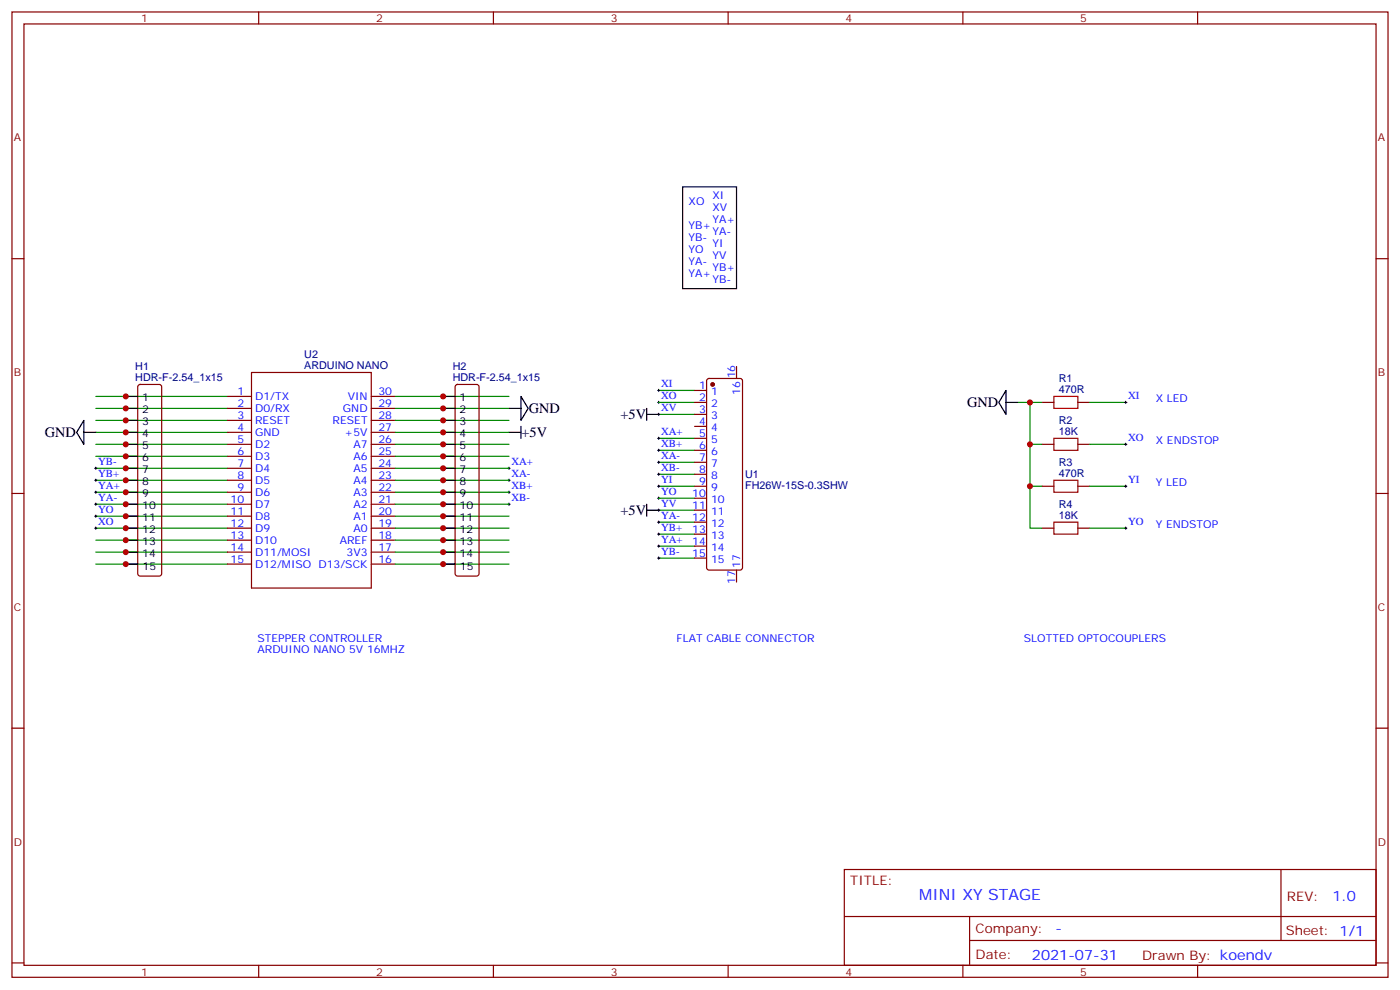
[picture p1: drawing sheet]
<svg xmlns="http://www.w3.org/2000/svg" width="412mm" height="292mm" viewBox="0 0 412 292" stroke-linecap="round" stroke-linejoin="round" font-family="sans-serif">
<g fill="none" stroke="#870000" stroke-width=".35">
<path d="M3.5 3.5h405.4v284.4h-405.4zM7.1 7.1h398.2v277.2h-398.2zM76.2 3.5v3.6M145.3 3.5v3.6M214.5 3.5v3.6M283.6 3.5v3.6M352.8 3.5v3.6M3.5 76.2h3.6M405.3 76.2h3.6M40.8 113.4l.5-.2h5.6l.5 .2 .2 .5v55.1l-.2 .5-.5 .2h-5.6l-.5-.2-.2-.5v-55.1zM67 116.8h7.1M74.1 109.7h35.3v63.5h-35.3z"/>
<path d="M109.4 116.8h7M134.3 113.4l.5-.2h5.6l.5 .2 .2 .5v55.1l-.2 .5-.5 .2h-5.6l-.5-.2-.2-.5v-55.1zM204.6 118.5h3.5M204.6 115h3.5M208.4 111.7l.4-.2h9.2l.5 .2 .2 .5v55l-.2 .5-.5 .2h-9.2l-.5-.2-.2-.5v-55zM217 107.9v3.6M306.9 118.5h3.5M317.5 118.5h3.5M67 130.9h7.1M67 137.9h7.1M67 134.4h7.1M67 127.4h7.1"/>
<path d="M67 123.8h7.1M67 120.3h7.1M109.4 130.9h7M109.4 137.9h7M109.4 134.4h7M109.4 127.4h7M109.4 123.8h7M109.4 120.3h7M204.6 122.1h3.5M204.6 125.6h3.5M204.6 129.1h3.5M204.6 132.6h3.5"/>
<path d="M204.6 136.2h3.5M204.6 139.7h3.5M306.9 130.9h3.5M317.5 130.9h3.5M3.5 145.3h3.6M67 155.6h7.1M67 159.1h7.1M67 152h7.1M67 148.5h7.1M67 145h7.1M67 141.5h7.1M109.4 155.6h7"/>
<path d="M109.4 159.1h7M109.4 152h7M109.4 148.5h7M109.4 145h7M109.4 141.5h7M204.6 143.2h3.5M204.6 146.8h3.5M204.6 150.3h3.5M204.6 153.8h3.5M204.6 157.3h3.5M306.9 143.2h3.5M306.9 155.6h3.5"/>
<path d="M317.5 143.2h3.5M317.5 155.6h3.5M405.3 145.3h3.6M67 162.6h7.1M67 166.2h7.1M109.4 162.6h7M109.4 166.2h7M204.6 160.9h3.5M204.6 164.4h3.5M217 167.9v3.5M3.5 214.5h3.6M405.3 214.5h3.6"/>
<path d="M248.7 256.1h156.6v28.2h-156.6zM377.3 256.1v20.9M248.7 270h156.5M285.6 277h119.6M285.6 270v14.1M3.5 283.6h3.6M76.2 284.3v3.6M145.3 284.3v3.6M214.5 284.3v3.6M283.6 284.3v3.6M352.8 284.3v3.6M405.3 283.6h3.6"/>
</g>
<g fill="none" stroke="#008700" stroke-width=".35">
<path d="M28.2 116.8h38.8M116.4 116.8h33.5M194 118.5h10.6M194 115h10.6M299.9 118.5h7M303.4 118.5v12.4h3.5M321 118.5h10.6M28.2 130.9h38.8M28.2 120.3h38.8M28.2 123.8h38.8M28.2 127.4h38.8M28.2 137.9h38.8"/>
<path d="M28.2 134.4h38.8M116.4 130.9h33.5M116.4 120.3h33.5M116.4 123.8h33.5M116.4 127.4h33.5M116.4 137.9h33.5M116.4 134.4h33.5M194 122.1h10.6M194 129.1h10.6M194 132.6h10.6M194 139.7h10.6M194 136.2h10.6"/>
<path d="M303.4 130.9v12.3h3.5M321 130.9h10.6M28.2 155.6h38.8M28.2 141.5h38.8M28.2 152h38.8M28.2 148.5h38.8M28.2 145h38.8M28.2 159.1h38.8M116.4 155.6h33.5M116.4 141.5h33.5M116.4 152h33.5M116.4 148.5h33.5"/>
<path d="M116.4 145h33.5M116.4 159.1h33.5M194 153.8h10.6M194 150.3h10.6M194 157.3h10.6M194 146.8h10.6M194 143.2h10.6M303.4 143.2v12.4h3.5M321 143.2h10.6M321 155.6h10.6M28.2 166.2h38.8M28.2 162.6h38.8"/>
<path d="M116.4 166.2h33.5M116.4 162.6h33.5M194 164.4h10.6M194 160.9h10.6"/>
</g>
<g fill="none" stroke="#000" stroke-width=".29">
<path d="M193.7 118.5h.7M193.7 115h.7M194 114.7v.7M194 118.2v.7M331.3 118.5h.7M331.6 118.2v.7M27.9 137.9h.7M28.2 137.6v.7M149.6 137.9h.7M149.9 137.6v.7M193.7 122.1h.7M193.7 129.1h.7"/>
<path d="M193.7 132.6h.7M193.7 136.2h.7M193.7 139.7h.7M194 121.7v.7M194 128.8v.7M194 132.3v.7M194 135.8v.7M194 139.3v.8M331.3 130.9h.7M331.6 130.5v.7M27.9 155.6h.7M27.9 141.5h.7"/>
<path d="M27.9 145h.7M27.9 148.5h.7M27.9 152h.7M28.2 141.1v.7M28.2 144.6v.7M28.2 148.2v.7M28.2 151.7v.7M28.2 155.2v.7M149.6 141.5h.7M149.6 145h.7M149.6 148.5h.7M149.9 141.1v.7"/>
<path d="M149.9 144.6v.7M149.9 148.2v.7M193.7 146.8h.7M193.7 150.3h.7M193.7 153.8h.7M193.7 157.3h.7M193.7 143.2h.7M194 142.9v.7M194 146.4v.7M194 149.9v.7M194 153.5v.7M194 157v.7"/>
<path d="M331.3 143.2h.7M331.3 155.6h.7M331.6 142.9v.7M331.6 155.2v.7M193.7 160.9h.7M193.7 164.4h.7M194 160.5v.7M194 164v.7"/>
</g>
<path d="M310.4 116.8h7.1v3.5h-7.1zM310.4 129.1h7.1v3.5h-7.1zM310.4 141.5h7.1v3.5h-7.1zM310.4 153.8h7.1v3.5h-7.1z" fill="none" stroke="#a10000" stroke-width=".35"/>
<g fill="none" stroke="#000" stroke-width=".35">
<path d="M201.1 55h15.9v30h-15.9zM37 116.8h3.6M130.5 116.8h3.6M153.5 116.8l2.1 3.5-2.1 3.5zM296.3 115v7.1l-2.1-3.6zM296.3 118.5h3.6M24.7 123.8v7.1l-2.1-3.5zM24.7 127.4h3.5M37 127.4h3.6M37 120.3h3.6M37 123.8h3.6M37 130.9h3.6"/>
<path d="M37 134.4h3.6M37 137.9h3.6M130.5 127.4h3.6M130.5 120.3h3.6M130.5 123.8h3.6M130.5 130.9h3.6M130.5 134.4h3.6M130.5 137.9h3.6M149.9 127.4h3.6M149.9 120.3h3.6M153.5 125.6v3.5M190.5 122.1h3.5"/>
<path d="M190.5 120.3v3.5M37 141.5h3.6M37 145h3.6M37 148.5h3.6M37 152h3.6M37 155.6h3.6M37 159.1h3.6M130.5 141.5h3.6M130.5 145h3.6M130.5 148.5h3.6M130.5 152h3.6M130.5 155.6h3.6"/>
<path d="M130.5 159.1h3.6M190.5 148.5v3.5M190.5 150.3h3.5M37 162.6h3.6M37 166.2h3.6M130.5 162.6h3.6M130.5 166.2h3.6"/>
</g>
<circle cx="209.9" cy="113.2" r=".53" fill="#870000" stroke="#870000" stroke-width=".35"/>
<g fill="#c00">
<circle cx="303.4" cy="118.5" r=".88"/>
<circle cx="303.4" cy="130.9" r=".88"/>
<circle cx="303.4" cy="143.2" r=".88"/>
<circle cx="37" cy="116.8" r=".88"/>
<circle cx="37" cy="120.3" r=".88"/>
<circle cx="37" cy="123.8" r=".88"/>
<circle cx="37" cy="127.4" r=".88"/>
<circle cx="37" cy="130.9" r=".88"/>
<circle cx="37" cy="134.4" r=".88"/>
<circle cx="37" cy="137.9" r=".88"/>
<circle cx="37" cy="141.5" r=".88"/>
<circle cx="37" cy="145" r=".88"/>
<circle cx="37" cy="148.5" r=".88"/>
<circle cx="37" cy="152" r=".88"/>
<circle cx="37" cy="155.6" r=".88"/>
<circle cx="37" cy="159.1" r=".88"/>
<circle cx="37" cy="162.6" r=".88"/>
<circle cx="37" cy="166.2" r=".88"/>
<circle cx="130.5" cy="116.8" r=".88"/>
<circle cx="130.5" cy="120.3" r=".88"/>
<circle cx="130.5" cy="123.8" r=".88"/>
<circle cx="130.5" cy="127.4" r=".88"/>
<circle cx="130.5" cy="130.9" r=".88"/>
<circle cx="130.5" cy="134.4" r=".88"/>
<circle cx="130.5" cy="137.9" r=".88"/>
<circle cx="130.5" cy="141.5" r=".88"/>
<circle cx="130.5" cy="145" r=".88"/>
<circle cx="130.5" cy="148.5" r=".88"/>
<circle cx="130.5" cy="152" r=".88"/>
<circle cx="130.5" cy="155.6" r=".88"/>
<circle cx="130.5" cy="159.1" r=".88"/>
<circle cx="130.5" cy="162.6" r=".88"/>
<circle cx="130.5" cy="166.2" r=".88"/>
</g>
<text font-size="4.6" fill="#00f" x="270.8" y="265.1">MINI XY STAGE</text>
<g font-size="4.2">
<text x="284.9" y="119.8">GND</text>
<text x="155.8" y="121.6">GND</text>
<text x="182.8" y="123.5">+5V</text>
<text x="13.2" y="128.6">GND</text>
<text x="153.6" y="128.6">+5V</text>
<text x="182.8" y="151.7">+5V</text>
</g>
<g font-size="4.2" fill="#00f">
<text x="392.5" y="265.4">1.0</text>
<text x="310.9" y="274.9">-</text>
<text x="304" y="282.7">2021-07-31</text>
</g>
<g font-size="3.9" fill="#800">
<text x="250.5" y="260.7">TITLE:</text>
<text x="379.1" y="265.4">REV:</text>
<text x="287.4" y="274.9">Company:</text>
<text x="378.7" y="275.5">Sheet: 1/1</text>
<text x="287.4" y="282.6">Date:</text>
<text x="336.4" y="282.7">Drawn By: koendv</text>
</g>
<g font-size="3.2" fill="#800">
<text x="41.6" y="6.5">1</text>
<text x="110.8" y="6.5">2</text>
<text x="179.9" y="6.5">3</text>
<text x="249.1" y="6.5">4</text>
<text x="318.2" y="6.5">5</text>
<text x="4.1" y="41.6">A</text>
<text x="405.9" y="41.6">A</text>
<text x="4.1" y="110.8">B</text>
<text x="405.9" y="110.8">B</text>
<text x="4.1" y="179.9">C</text>
<text x="405.9" y="179.9">C</text>
<text x="4.1" y="249.1">D</text>
<text x="405.9" y="249.1">D</text>
<text x="41.6" y="287.3">1</text>
<text x="110.8" y="287.3">2</text>
<text x="179.9" y="287.3">3</text>
<text x="249.1" y="287.3">4</text>
<text x="318.2" y="287.3">5</text>
</g>
<g font-size="3.2" fill="#00f">
<text x="209.9" y="58.6">XI</text>
<text x="202.8" y="60.3">XO</text>
<text x="209.9" y="65.6">YA+</text>
<text x="209.9" y="62.1">XV</text>
<text x="202.8" y="70.9">YB-</text>
<text x="202.8" y="67.4">YB+</text>
<text x="209.9" y="69.1">YA-</text>
<text x="202.8" y="78">YA-</text>
<text x="202.8" y="74.4">YO</text>
<text x="209.9" y="76.2">YV</text>
<text x="209.9" y="72.7">YI</text>
<text x="202.8" y="81.5">YA+</text>
<text x="209.9" y="83.3">YB-</text>
<text x="209.9" y="79.7">YB+</text>
<text x="216.6" y="111.5" transform="rotate(-90 216.6 111.5)">16</text>
<text x="69.9" y="119.9">2</text>
<text x="69.9" y="116.4">1</text>
<text x="75.1" y="117.8">D1/TX</text>
<text x="102.4" y="117.8">VIN</text>
<text x="111.5" y="116.4">30</text>
<text x="111.5" y="119.9">29</text>
<text x="194.7" y="117.7">XO</text>
<text x="194.7" y="114.1">XI</text>
<text x="205.9" y="114.7">1</text>
<text x="205.9" y="118.2">2</text>
<text x="209.4" y="116.4">1</text>
<text x="209.4" y="119.9">2</text>
<text x="218" y="116.2" transform="rotate(-90 218 116.2)">16</text>
<text x="332.3" y="117.7">XI</text>
<text x="340.4" y="118.5">X LED</text>
<text x="69.9" y="123.5">3</text>
<text x="75.1" y="124.9">RESET</text>
<text x="75.1" y="121.4">D0/RX</text>
<text x="98" y="124.9">RESET</text>
<text x="101" y="121.4">GND</text>
<text x="111.5" y="123.5">28</text>
<text x="194.7" y="121.2">XV</text>
<text x="205.9" y="121.7">3</text>
<text x="205.9" y="125.2">4</text>
<text x="209.4" y="123.5">3</text>
<text x="69.9" y="130.5">5</text>
<text x="69.9" y="127">4</text>
<text x="75.1" y="131.9">D2</text>
<text x="75.1" y="128.4">GND</text>
<text x="101.5" y="128.4">+5V</text>
<text x="104.1" y="131.9">A7</text>
<text x="111.5" y="127">27</text>
<text x="111.5" y="130.5">26</text>
<text x="194.7" y="128.2">XA+</text>
<text x="194.7" y="131.8">XB+</text>
<text x="205.9" y="128.8">5</text>
<text x="209.4" y="127">4</text>
<text x="209.4" y="130.5">5</text>
<text x="332.3" y="130">XO</text>
<text x="340.4" y="130.9">X ENDSTOP</text>
<text x="28.9" y="137.1">YB-</text>
<text x="69.9" y="137.6">7</text>
<text x="69.9" y="134.1">6</text>
<text x="75.1" y="135.5">D3</text>
<text x="104.1" y="135.5">A6</text>
<text x="111.5" y="134.1">25</text>
<text x="111.5" y="137.6">24</text>
<text x="150.6" y="137.1">XA+</text>
<text x="194.7" y="135.3">XA-</text>
<text x="205.9" y="132.3">6</text>
<text x="205.9" y="135.8">7</text>
<text x="209.4" y="134.1">6</text>
<text x="209.4" y="137.6">7</text>
<text x="28.9" y="140.6">YB+</text>
<text x="69.9" y="141.1">8</text>
<text x="75.1" y="142.5">D5</text>
<text x="75.1" y="139">D4</text>
<text x="104.1" y="139">A5</text>
<text x="104.1" y="142.5">A4</text>
<text x="111.5" y="141.1">23</text>
<text x="150.6" y="140.6">XA-</text>
<text x="194.7" y="138.8">XB-</text>
<text x="194.7" y="142.3">YI</text>
<text x="205.9" y="139.3">8</text>
<text x="205.9" y="142.9">9</text>
<text x="209.4" y="141.1">8</text>
<text x="332.3" y="142.3">YI</text>
<text x="340.4" y="143.2">Y LED</text>
<text x="28.9" y="144.1">YA+</text>
<text x="28.9" y="147.6">YA-</text>
<text x="67.9" y="148.2">10</text>
<text x="69.9" y="144.6">9</text>
<text x="75.1" y="149.6">D7</text>
<text x="75.1" y="146">D6</text>
<text x="104.1" y="146">A3</text>
<text x="104.1" y="149.6">A2</text>
<text x="111.5" y="144.6">22</text>
<text x="111.5" y="148.2">21</text>
<text x="150.6" y="147.6">XB-</text>
<text x="150.6" y="144.1">XB+</text>
<text x="194.7" y="145.9">YO</text>
<text x="194.7" y="149.4">YV</text>
<text x="203.9" y="146.4">10</text>
<text x="203.9" y="149.9">11</text>
<text x="209.4" y="144.6">9</text>
<text x="209.4" y="148.2">10</text>
<text x="28.9" y="151.2">YO</text>
<text x="28.9" y="154.7">XO</text>
<text x="67.9" y="155.2">12</text>
<text x="67.9" y="151.7">11</text>
<text x="75.1" y="153.1">D8</text>
<text x="104.1" y="153.1">A1</text>
<text x="111.5" y="151.7">20</text>
<text x="111.5" y="155.2">19</text>
<text x="194.7" y="152.9">YA-</text>
<text x="203.9" y="153.5">12</text>
<text x="209.4" y="151.7">11</text>
<text x="209.4" y="155.2">12</text>
<text x="332.3" y="154.7">YO</text>
<text x="340.4" y="155.6">Y ENDSTOP</text>
<text x="67.9" y="158.7">13</text>
<text x="75.1" y="160.2">D10</text>
<text x="75.1" y="156.6">D9</text>
<text x="100.1" y="160.2">AREF</text>
<text x="104.1" y="156.6">A0</text>
<text x="111.5" y="158.7">18</text>
<text x="194.7" y="156.5">YB+</text>
<text x="194.7" y="160">YA+</text>
<text x="203.9" y="157">13</text>
<text x="203.9" y="160.5">14</text>
<text x="209.4" y="158.7">13</text>
<text x="67.9" y="162.3">14</text>
<text x="67.9" y="165.8">15</text>
<text x="75.1" y="163.7">D11/MOSI</text>
<text x="75.1" y="167.2">D12/MISO D13/SCK</text>
<text x="102.1" y="163.7">3V3</text>
<text x="111.5" y="162.3">17</text>
<text x="111.5" y="165.8">16</text>
<text x="194.7" y="163.5">YB-</text>
<text x="203.9" y="164">15</text>
<text x="209.4" y="162.3">14</text>
<text x="209.4" y="165.8">15</text>
<text x="218" y="167.2" transform="rotate(-90 218 167.2)">17</text>
<text x="216.6" y="172" transform="rotate(-90 216.6 172)">17</text>
<text x="75.8" y="189.1">STEPPER CONTROLLER</text>
<text x="199.3" y="189.1">FLAT CABLE CONNECTOR</text>
<text x="301.6" y="189.1">SLOTTED OPTOCOUPLERS</text>
<text x="75.8" y="192.3">ARDUINO NANO 5V 16MHZ</text>
</g>
<g font-size="3.2" fill="#000080">
<text x="89.6" y="105.4">U2</text>
<text x="39.9" y="112.2">HDR-F-2.54_1x15</text>
<text x="39.9" y="108.9">H1</text>
<text x="89.6" y="108.7">ARDUINO NANO</text>
<text x="133.3" y="112.2">HDR-F-2.54_1x15</text>
<text x="133.3" y="108.9">H2</text>
<text x="311.9" y="112.5">R1</text>
<text x="311.9" y="115.7">470R</text>
<text x="311.9" y="124.9">R2</text>
<text x="311.9" y="128.1">18K</text>
<text x="311.9" y="137.2">R3</text>
<text x="219.5" y="140.8">U1</text>
<text x="311.9" y="140.4">470R</text>
<text x="219.5" y="144.1">FH26W-15S-0.3SHW</text>
<text x="311.9" y="149.6">R4</text>
<text x="311.9" y="152.8">18K</text>
</g>
<g font-size="3.2">
<text x="41.9" y="118.2">1</text>
<text x="135.4" y="118.2">1</text>
<text x="41.9" y="121.7">2</text>
<text x="41.9" y="125.2">3</text>
<text x="135.4" y="121.7">2</text>
<text x="135.4" y="125.2">3</text>
<text x="41.9" y="128.8">4</text>
<text x="135.4" y="128.8">4</text>
<text x="41.9" y="132.3">5</text>
<text x="41.9" y="135.8">6</text>
<text x="135.4" y="132.3">5</text>
<text x="135.4" y="135.8">6</text>
<text x="41.9" y="139.3">7</text>
<text x="41.9" y="142.9">8</text>
<text x="135.4" y="139.3">7</text>
<text x="135.4" y="142.9">8</text>
<text x="41.9" y="146.4">9</text>
<text x="41.9" y="149.9">10</text>
<text x="135.4" y="146.4">9</text>
<text x="135.4" y="149.9">10</text>
<text x="41.9" y="153.5">11</text>
<text x="135.4" y="153.5">11</text>
<text x="41.9" y="157">12</text>
<text x="41.9" y="160.5">13</text>
<text x="135.4" y="157">12</text>
<text x="135.4" y="160.5">13</text>
<text x="41.9" y="164">14</text>
<text x="42" y="167.9">15</text>
<text x="135.4" y="164">14</text>
<text x="135.5" y="167.9">15</text>
</g>
</svg>
